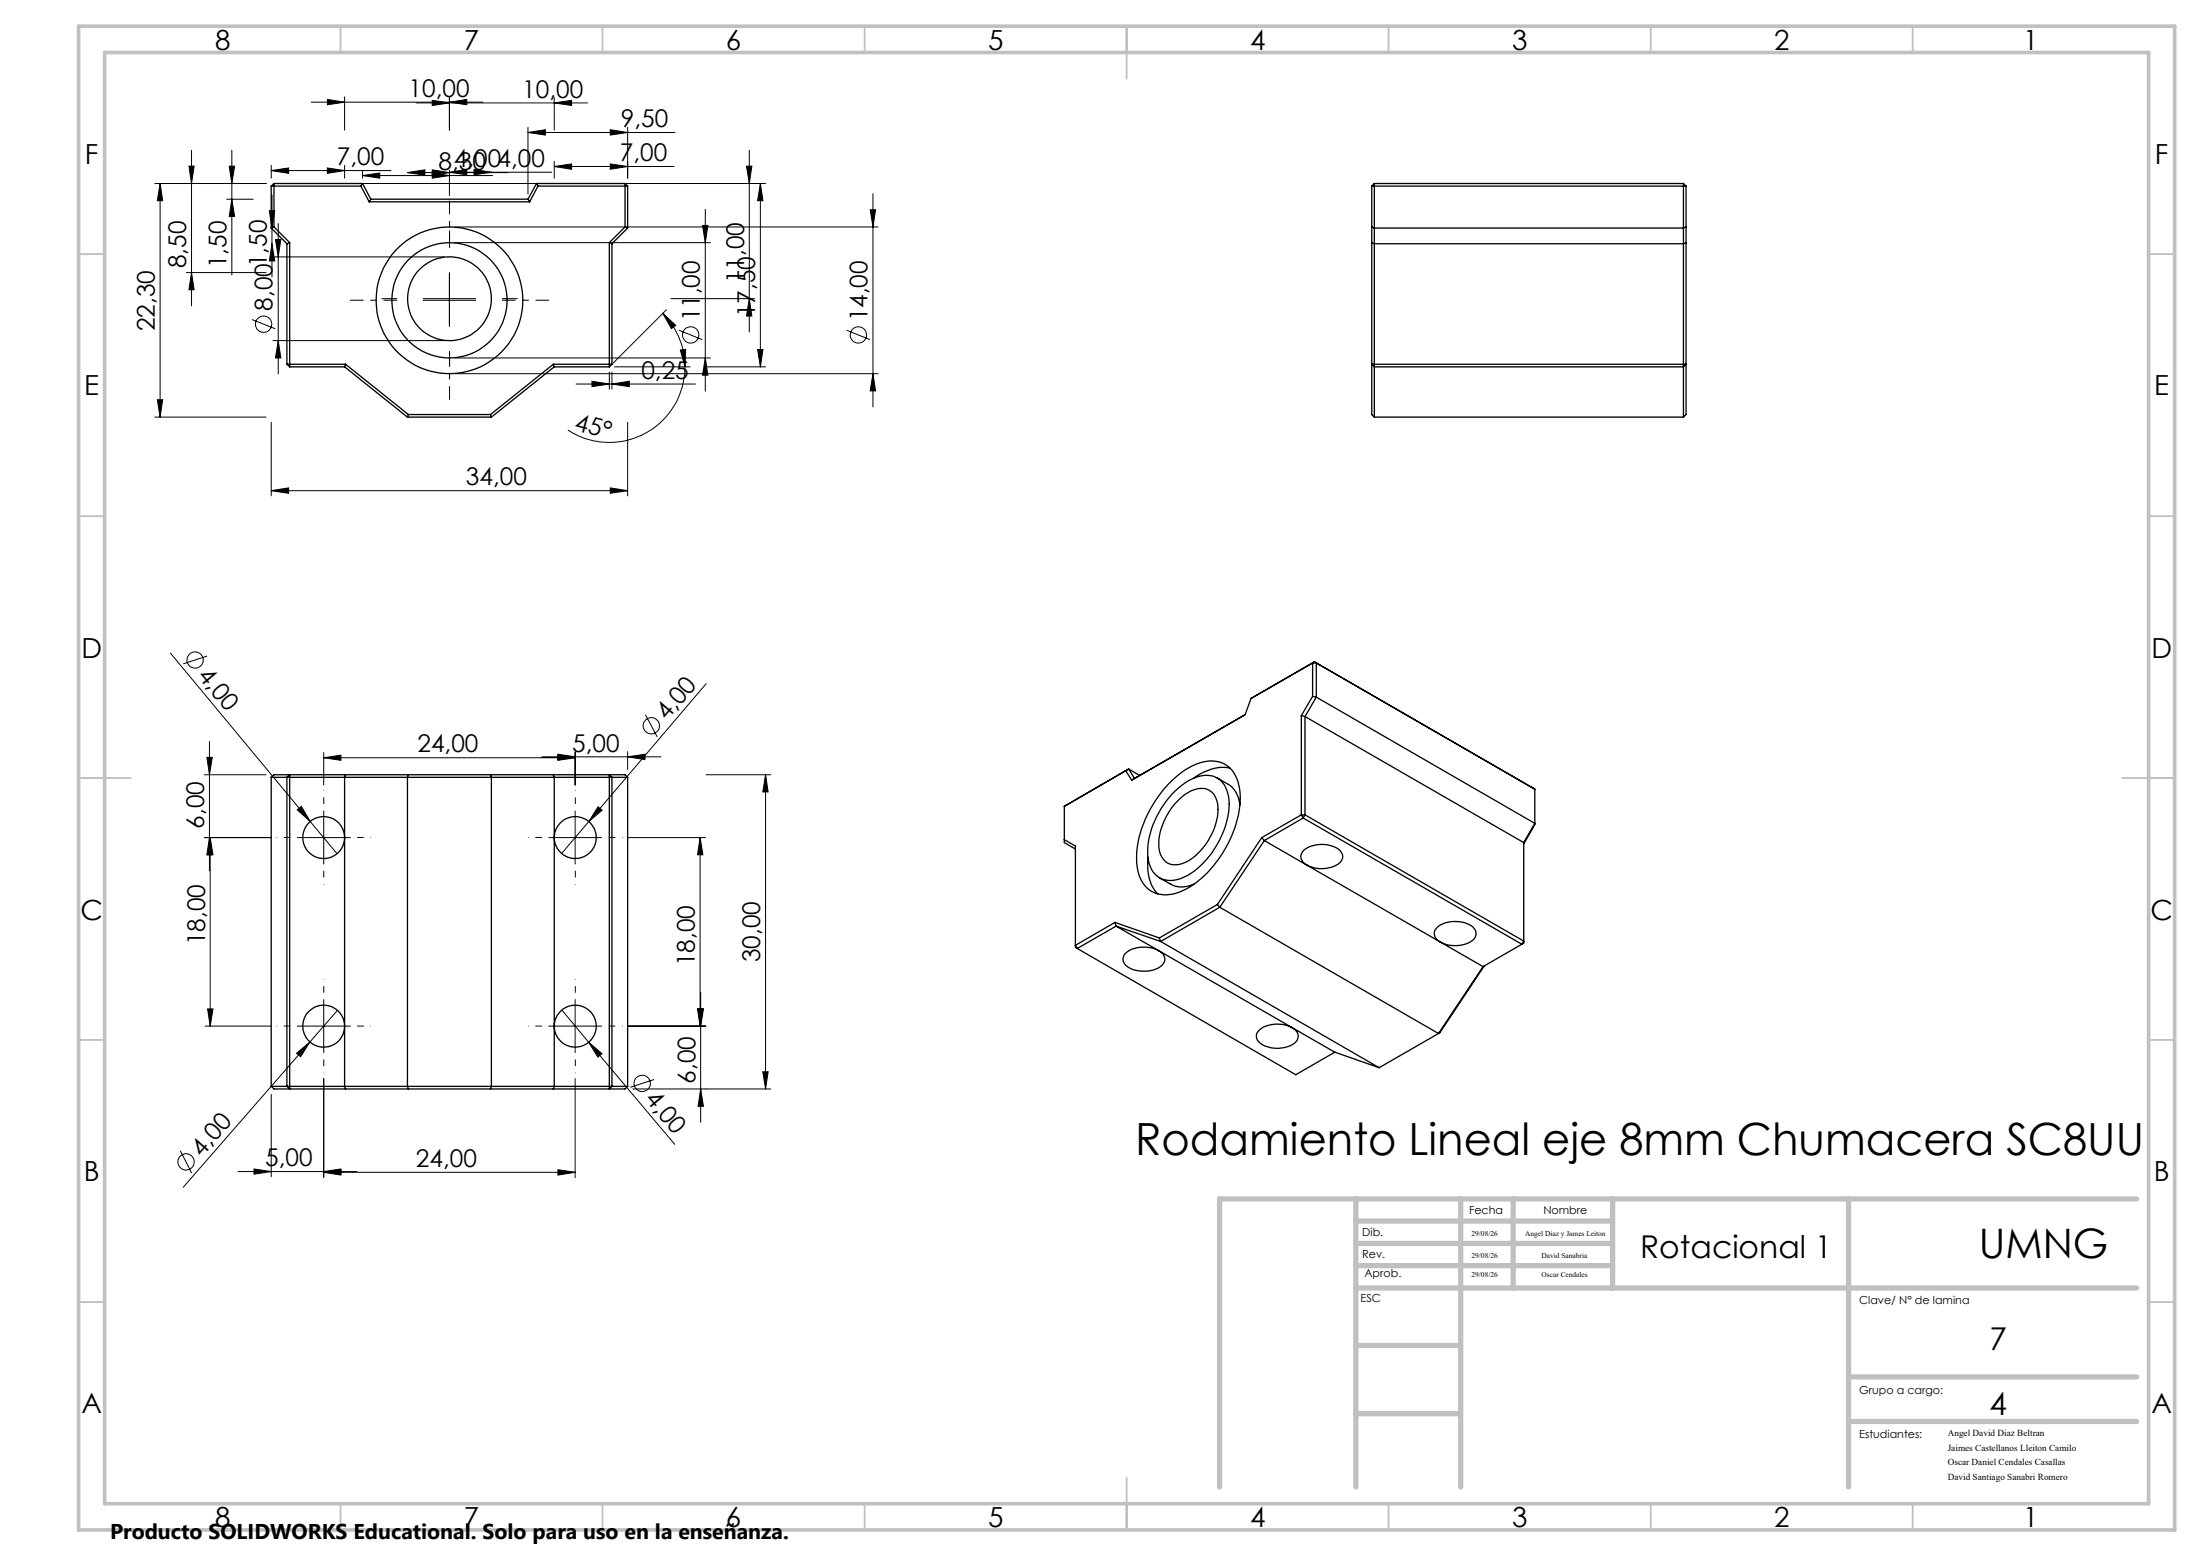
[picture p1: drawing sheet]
<svg xmlns="http://www.w3.org/2000/svg" width="420mm" height="297mm" viewBox="0 0 420 297" stroke-linecap="round" stroke-linejoin="round" font-family="sans-serif">
<g fill="none" stroke="#000" stroke-width=".25">
<path d="M51.8 35.5h17.1M51.8 35.5v8M52.3 35v8.3M52.3 35h16.9M52.3 35l-.5 .5M68.9 35.5l1.5 3M69.2 35l-.3 .5M69.2 35l1.6 3M70.4 38.5h30.7M70.8 38h30M70.8 38l-.4 .5M100.8 38l.3 .5"/>
<path d="M102.4 35h16.9M102.4 35l-1.6 3M102.4 35l.3 .5M102.7 35.5h17.1M102.7 35.5l-1.6 3M119.3 35v8.3M119.3 35l.5 .5M119.8 35.5v8M261.8 35.5h59.9M261.8 35.5v43.6l.5 .5M262.3 35h58.9M262.3 35v44.6"/>
<path d="M262.3 35l-.5 .5M321.2 35v44.6M321.2 35l.5 .5M321.7 35.5v43.6l-.5 .5M51.8 43.5l3 3M52.3 43.3l-.5 .2M52.3 43.3l3 3M54.8 46.5v23M55.3 46.3v23.7M55.3 46.3l-.5 .2M116.3 46.3v23.7M116.3 46.3l.5 .2"/>
<path d="M116.8 46.5v23M119.3 43.3l-3 3M119.3 43.3l.5 .2M119.8 43.5l-3 3M261.8 43.3l.5 .2h58.9l.5-.2M261.8 46.3l.5 .2h58.9l.5-.2M54.8 69.5h11.1M54.8 69.5l.5 .5M55.3 70h10.5M65.8 70l12 9.6M65.9 69.5l-.1 .5M65.9 69.5l12 9.6"/>
<path d="M77.8 79.6h16M77.9 79.1h15.7M77.9 79.1l-.1 .5M93.6 79.1l.2 .5M105.6 69.5h11.2M105.6 69.5l.2 .5M105.6 69.5l-12 9.6M105.8 70h10.5M105.8 70l-12 9.6M116.8 69.5l-.5 .5M261.8 69.5h59.9l-.5 .5h-58.9zM262.3 79.6h58.9"/>
<path d="M238.7 133.3l-1.1 3.1-21.7 12.5M248.3 136.6v18.9M248.3 136.6l.7 .2M249 136.8v18.7M249 136.8l41.8 24M250.5 126.5l-11.8 6.8M250.5 126.5v6.4M250.5 132.9l-2.2 3.7M250.5 132.9l.7 .2M250.5 126.5h.7M250.8 126.3l42.1 24.3M250.8 126.3l-.3 .2"/>
<path d="M250.8 126.3l.4 .2M250.8 126.3l-12.1 7M251.2 133.1l-2.2 3.7M251.2 133.1l41.7 24.1-2.1 3.6M251.2 126.5v6.6M51.8 148.4v59M51.8 148.4h68M51.8 148.4l.5-.5h67l.5 .5M54.8 148.4l.5-.5v60l-.5-.5zM65.9 147.9l-.1 .5v59l.1 .5M77.9 147.9l-.1 .5v59l.1 .5M93.6 147.9l.2 .5v59l-.2 .5"/>
<path d="M105.6 147.9l.2 .5v59l-.2 .5M116.3 147.9l.5 .5v59l-.5 .5zM119.8 148.4v59M203.1 153.9v6.9l2.1 1.3M203.4 153.7l-.3 .2M215.4 146.8l-12.3 7.1M215.4 146.8l-.6 .3 1.1 1.8M215.4 146.8l1.1 1.8-.6 .3M215.4 146.8l2.1 1.2M223.5 149.1a11 11 0 0 1 8.1-3.8 5.3 5.3 0 0 1 4.8 4.7 17.7 17.7 0 0 1-2.6 12 18.5 18.5 0 0 1-8.9 8.4 5.5 5.5 0 0 1-7-2.2 12.6 12.6 0 0 1-.3-9.2 23.6 23.6 0 0 1 5.9-9.9zM224.2 151a8.9 8.9 0 0 1 6.6-3 4.3 4.3 0 0 1 3.7 4.1 16.3 16.3 0 0 1-4.9 12.6 9.2 9.2 0 0 1-6.5 3.4 4.2 4.2 0 0 1-4-3.9 15.7 15.7 0 0 1 4-11.9zM224.6 153a6.2 6.2 0 0 1 5.5-2.4 3.7 3.7 0 0 1 2.3 3.9 12.1 12.1 0 0 1-6.3 10.1 3.2 3.2 0 0 1-4.9-2.7 12.2 12.2 0 0 1 3.4-8.9z"/>
<path d="M232.3 148.5l2.1 1.2a5 5 0 0 1 2.2 3.9M234.7 146.6a8.5 8.5 0 0 0-6.9 2M240.8 159.9l-8.5 12.7M240.8 159.9l.5 .5M248.3 155.5l-7.5 4.4M248.3 155.5h.7M248.3 155.5l.4 .6M248.7 156.1l-7.4 4.3M248.7 156.1l41.7 24.1M249 155.5l-.3 .6M249 155.5l41.8 24.1-.4 .6M292.5 150.4l.4 .2"/>
<path d="M292.9 150.6v6.8l-2.1 3.7M203.1 160.3l2.1 1.2v19.3l.4 .2M212.8 176.1l8.4 2.9M212.8 176.1l-7.6 4.3 .4 .6M212.8 176.1l.2 .7M213 176.8l8.5 2.9M213 176.8l41.7 24M213 176.8l-7.4 4.2M219 163.6a8.7 8.7 0 0 0 1.9 7M221.2 179l.3 .7M221.3 167.6l2.1 1.2a4.8 4.8 0 0 0 4.5-.1M221.5 179.7l41.7 24.1"/>
<path d="M232.3 172.6l-11.1 6.4M232.3 172.6l.5 .6M232.8 173.2l41.7 24.1M232.8 173.2l-11.3 6.5M241.3 160.4l41.7 24.1M241.3 160.4l-8.5 12.8M248.8 162.3a5.7 5.7 0 0 1 7 .2 1.77 1.77 0 0 1-1.1 2.8 5.8 5.8 0 0 1-6-.7 1.52 1.52 0 0 1 .1-2.3zM274.3 177a5.8 5.8 0 0 1 6.7-.1 1.66 1.66 0 0 1-.4 2.9 6 6 0 0 1-6.4-.5 1.52 1.52 0 0 1 .1-2.3zM290.8 160.8v19.2l-.4 .2M205.6 181l41.7 24.1 7.4-4.3M214.7 182a5.8 5.8 0 0 1 7.1 0 1.54 1.54 0 0 1-.4 2.5 5.9 5.9 0 0 1-6.7-.4l-.2-.3a1.54 1.54 0 0 1 .2-1.8zM240.2 196.7a5.7 5.7 0 0 1 7-.1 1.7 1.7 0 0 1-.7 2.9 5.8 5.8 0 0 1-6.4-.7l-.3-.6a1.41 1.41 0 0 1 .4-1.5z"/>
<path d="M274.5 197.3l-11.3 6.5M283 184.5l-8.5 12.8M283.2 184.4l-8.5 12.7-.2 .2M290.4 180.2l-7.4 4.3M51.8 207.4h68M51.8 207.4l.5 .5h67l.5-.5M254.7 200.8l8.5 3"/>
<circle cx="85.8" cy="57.3" r="14"/>
<circle cx="85.8" cy="57.3" r="11"/>
<circle cx="85.8" cy="57" r="8"/>
<circle cx="61.8" cy="159.9" r="4"/>
<circle cx="109.8" cy="159.9" r="4"/>
<circle cx="61.8" cy="195.9" r="4"/>
<circle cx="109.8" cy="195.9" r="4"/>
</g>
<g fill="none" stroke="#000" stroke-width=".19">
<path d="M59.4 19.5h32.7M62.5 19l3.3 .5-3.3 .5zM65.8 18.5v6.3M79.4 19.6h32.7M82.5 19.2l3.3 .4-3.3 .5zM85.8 19.5l3.3-.5v1zM85.8 18.5v6.3M105.8 19.6l3.3-.4v.9zM105.8 18.7v6.1M29.5 35h21.3M30.6 35l.4 3.3h-1zM30.6 35v44.6"/>
<path d="M36.1 31.7h.9l-.5 3.3zM36.5 28.7v29.7M43.3 38h5M43.7 31.7h1.1l-.6 3.3zM44.2 38l.6 3.3h-1.1zM44.2 28.7v23.8M51.8 32.6l3.3-.5v1zM51.8 31.6v2.4M51.8 32.6h22.8M51.9 37.2v15.7M62.5 32.1l3.3 .5-3.3 .5zM65.8 31.6v2.4"/>
<path d="M66.8 35h79.3M69.2 33.5l3.3-.5v1zM69.2 32.5v1.5M69.2 33.5h24.8M77.8 32.9l3.3-.5v1zM77.8 32.9h19.1M82.5 33l3.3 .5-3.3 .5zM82.5 32.4l3.3 .5-3.3 .5zM85.8 32.9l3.3-.6v1.1zM85.8 32.5v4.8M85.8 32.9h19.5M90.5 32.3l3.3 .6-3.3 .5z"/>
<path d="M100.8 25.3l3.3-.5v1zM100.8 24.3v12.7M100.8 25.3h28M105.8 31.8l3.3-.5v1zM105.8 30.8v3.2M105.8 31.8h22.8M116.5 31.3l3.3 .5-3.3 .5zM116.5 24.8l3.3 .5-3.3 .5zM119.8 24.3v9.7M134.6 40v34.7M142.5 31.7h1l-.5 3.3zM143 28.7v34.7"/>
<path d="M145.1 35l.5 3.3h-1zM145.1 35v35M166.6 37v40.7M35.6 52h15.2M36.5 52l.5 3.3h-.9zM51.4 40.2h1l-.5 3.3zM51.9 46.5l.5 3.3h-1zM52.1 49h32.7M52.6 45.7h1l-.5 3.3zM53.1 42.7v28.7M80.8 57h10M80.8 57.3h10"/>
<path d="M85.8 52v10.3M86.8 46.3h48.8M86.8 43.3h80.8M126.5 59.8l2.4 2.3-.8 .6zM126.5 59.8a14.2 14.2 0 0 1 4.2 10.2M127.2 59.1l-10.2 10.2M128 57h16M134.1 43h1l-.5 3.3zM143 57l.5 3.3h-1zM166.1 40h1l-.5 3.3zM29.5 79.6h21.3M30 76.3h1l-.4 3.3z"/>
<path d="M48.1 61l4.4 1.8M52.1 65h32.7M53.1 65l.5 3.3h-1zM86.8 68.3h48.8M86.8 71.3h80.8M109.9 73.3h22.8M113 72.8l3.3 .5-3.3 .5zM116.3 71v3.3M116.8 73.3l3.3-.5v1zM116.8 71v3.3M117.3 70h14.4M129.6 63l4.4 1.8"/>
<path d="M129.8 66.8l1-.1-.1 3.3zM130.7 70a14.4 14.4 0 0 1-22.3 12.1M134.6 68.3l.5 3.3h-1zM134.7 70h11.4M144.6 66.7h1l-.5 3.3zM161.6 63l4.4 1.8M166.6 71.3l.5 3.3h-1zM51.8 93.7l3.3-.6v1.1zM51.8 80.6v14M51.8 93.7h68M116.5 93.1l3.3 .6-3.3 .5zM119.8 80.6v14"/>
<path d="M32.5 124.7l26.7 32.1M39.5 125.2l-4.5 1.5M123.2 136.4l2.2 4.2M134.8 130.5l-27.6 32.4M39 147.9h11.8M39 159.9h12.8M39.5 144.6h1l-.5 3.3zM40 159.9l.5 3.3h-1zM40 141.5v24.7M40.1 159.9l.5 3.3h-1zM40.1 159.9v36M56.7 154.6l.8-.7 1.7 2.9z"/>
<path d="M56.8 159.9h10M59.2 156.8l5.1 6.1M61.8 144.6l3.3-.5v1zM61.8 143.6v6.3M61.8 154.9v10M61.8 144.6h47.9M103.4 144.5h22.7M104.8 159.9h10M106.5 144.1l3.2 .5-3.2 .5zM106.5 144l3.2 .5-3.2 .5zM109.7 143.5v6.4M109.7 154.9v10"/>
<path d="M114.1 154l.8 .7-2.5 2.1zM119.8 144.5l3.3-.5v1zM119.8 143.5v3.4M119.8 159.9h14.8M133.6 159.9l.5 3.3h-1zM133.6 159.9v36M134.7 147.9h12.4M146.1 147.9l.5 3.3h-1zM146.1 147.9v60M39.1 195.9h12.7M39.6 192.6h1l-.5 3.3zM56.8 195.9h10"/>
<path d="M59.1 198.9l-24.1 27.7M61.8 190.9v10M64.4 192.9l-5.3 6M104.8 195.9h10M107.2 192.8l5.1 6.1M109.7 190.9v10M112.3 198.9l2.6 2.2-.8 .7zM112.3 198.9l16.5 19.5M119.8 195.9h14.9M133.1 192.6h1l-.5 3.3zM133.2 192.6h1l-.5 3.3zM133.7 189.5v24.7"/>
<path d="M34.4 219.6l2.2 4.3M51.8 208.9v15.7M56.6 201l2.5-2.1-1.7 2.8zM61.8 205.9v18.9M109.7 205.9v18.9M120.8 207.9h26.3M124.8 206.1l-4.5 1.4M133.7 207.9l.5 3.3h-1zM145.6 204.6h1l-.5 3.3zM45.4 223.6h22.7M48.5 223.1l3.3 .5-3.3 .5zM61.8 223.6l3.3-.5v1z"/>
<path d="M61.8 223.8l3.3-.5v1zM61.8 223.8h47.9M106.5 223.3l3.2 .5-3.2 .5z"/>
<circle cx="50.3" cy="61.9" r="1.55"/>
<circle cx="131.8" cy="63.9" r="1.55"/>
<circle cx="163.8" cy="63.9" r="1.55"/>
<circle cx="37.2" cy="126" r="1.55"/>
<circle cx="124.3" cy="138.5" r="1.56"/>
<circle cx="122.6" cy="206.8" r="1.56"/>
<circle cx="35.5" cy="221.8" r="1.56"/>
</g>
<path d="M75.8 57h-3M85.8 47v-3M95.8 57h3M85.8 67v3" fill="none" stroke="#000" stroke-width=".19" stroke-dasharray="15.2 1.3 1.3 1.3" stroke-linecap="butt"/>
<path d="M75.8 57.3h-9M85.8 47.3v-9M95.8 57.3h9M85.8 67.3v9" fill="none" stroke="#000" stroke-width=".19" stroke-dasharray="15.2 1.3 1.3 1.3" stroke-dashoffset="12.6" stroke-linecap="butt"/>
<g fill="none" stroke="#000" stroke-width=".19" stroke-dasharray="15.2 1.3 1.3 1.3" stroke-dashoffset="15.1" stroke-linecap="butt">
<path d="M56.8 159.9h-4M61.8 154.9v-4M66.8 159.9h4M104.8 159.9h-4M109.8 154.9v-4M114.8 159.9h4M61.8 164.9v4M109.8 164.9v4M56.8 195.9h-4M61.8 190.9v-4M66.8 195.9h4M104.8 195.9h-4"/>
<path d="M109.8 190.9v-4M114.8 195.9h4M61.8 200.9v4M109.8 200.9v4"/>
</g>
<g fill="none" stroke="#c0c0c0" stroke-width=".35">
<path d="M65 5v5M115 5v5M165 5v5M215 5v10M265 5v5M315 5v5M365 5v5M15 48.5h5M410 48.5h5M15 98.5h5M410 98.5h5M15 148.5h10"/>
<path d="M405 148.5h10M15 198.5h5M410 198.5h5M15 248.5h5M410 248.5h5M65 287v5M115 287v5M165 287v5M215 282v10M265 287v5M315 287v5M365 287v5"/>
</g>
<path d="M15 5h400v287h-400zM20 10h390v277h-390z" fill="none" stroke="#c0c0c0" stroke-width=".7"/>
<g fill="none" stroke="#c0c0c0" stroke-width="1">
<path d="M258.7 228.8v55M258.7 233.1h49M258.7 237.3h49M278.7 228.8v55M288.7 228.8v17M307.7 228.8v17M352.7 228.8v55M407.7 228.8h-175v55M258.7 245.8h149M258.7 256.8h20M258.7 241.6h49M258.7 269.8h20"/>
<path d="M352.7 262.8h55M352.7 271.3h55"/>
</g>
<g fill="#000">
<path d="M56.7 154.6l.8-.7 1.7 2.9zM114.1 154l.8 .7-2.5 2.1zM56.6 201l2.5-2.1-1.7 2.8zM112.3 198.9l2.6 2.2-.8 .7z"/>
<path d="M85.8 19.5l3.3-.5v1zM62.5 19l3.3 .5-3.3 .5zM61.8 223.6l3.3-.5v1zM48.5 223.1l3.3 .5-3.3 .5z"/>
<path d="M105.8 19.6l3.3-.4v.9zM82.5 19.2l3.3 .4-3.3 .5z"/>
<path d="M36.1 31.7h.9l-.5 3.3zM36.5 52l.5 3.3h-.9zM51.4 40.2h1l-.5 3.3zM51.9 46.5l.5 3.3h-1zM142.5 31.7h1l-.5 3.3zM143 57l.5 3.3h-1zM133.6 159.9l.5 3.3h-1zM133.1 192.6h1l-.5 3.3zM133.2 192.6h1l-.5 3.3zM133.7 207.9l.5 3.3h-1z"/>
<path d="M77.8 32.9l3.3-.5v1zM82.5 32.4l3.3 .5-3.3 .5z"/>
<path d="M100.8 25.3l3.3-.5v1zM116.5 24.8l3.3 .5-3.3 .5z"/>
<path d="M126.5 59.8l1.6 2.9 .8-.6zM129.8 66.8l.9 3.2 .1-3.3z"/>
<path d="M30 76.3h1l-.4 3.3zM30.6 35l.4 3.3h-1zM44.2 38l.6 3.3h-1.1zM43.7 31.7h1.1l-.6 3.3zM53.1 65l.5 3.3h-1zM52.6 45.7h1l-.5 3.3zM134.6 68.3l.5 3.3h-1zM134.1 43h1l-.5 3.3zM166.6 71.3l.5 3.3h-1zM166.1 40h1l-.5 3.3zM145.6 204.6h1l-.5 3.3zM146.1 147.9l.5 3.3h-1zM40 159.9l.5 3.3h-1zM39.5 144.6h1l-.5 3.3z"/>
<path d="M144.6 66.7h1l-.5 3.3zM145.1 35l.5 3.3h-1zM39.6 192.6h1l-.5 3.3zM40.1 159.9l.5 3.3h-1z"/>
<path d="M51.8 93.7l3.3-.6v1.1zM116.5 93.1l3.3 .6-3.3 .5zM85.8 32.9l3.3-.6v1.1zM90.5 32.3l3.3 .6-3.3 .5zM51.8 32.6l3.3-.5v1zM62.5 32.1l3.3 .5-3.3 .5zM105.8 31.8l3.3-.5v1zM116.5 31.3l3.3 .5-3.3 .5zM69.2 33.5l3.3-.5v1zM82.5 33l3.3 .5-3.3 .5zM113 72.8l3.3 .5-3.3 .5zM116.8 73.3l3.3-.5v1zM61.8 144.6l3.3-.5v1zM106.5 144.1l3.2 .5-3.2 .5zM106.5 144l3.2 .5-3.2 .5zM119.8 144.5l3.3-.5v1zM61.8 223.8l3.3-.5v1zM106.5 223.3l3.2 .5-3.2 .5z"/>
</g>
<text font-size="8.5" x="216.6" y="220.4">Rodamiento Lineal eje 8mm Chumacera SC8UU</text>
<text font-size="7.8" x="377.6" y="240.2">UMNG</text>
<g font-size="6">
<text x="313" y="240.2">Rotacional 1</text>
<text x="379.6" y="257.8">7</text>
<text x="379.6" y="270">4</text>
</g>
<g font-size="5.3">
<text x="41" y="9.5">8</text>
<text x="88.5" y="9.5">7</text>
<text x="138.5" y="9.5">6</text>
<text x="188.5" y="9.5">5</text>
<text x="238.5" y="9.5">4</text>
<text x="288.5" y="9.5">3</text>
<text x="338.5" y="9.5">2</text>
<text x="386" y="9.5">1</text>
<text x="16.2" y="31.3">F</text>
<text x="411.2" y="31.3">F</text>
<text x="16.1" y="75.5">E</text>
<text x="411.1" y="75.5">E</text>
<text x="15.5" y="125.5">D</text>
<text x="410.5" y="125.5">D</text>
<text x="15.4" y="175.5">C</text>
<text x="410.4" y="175.5">C</text>
<text x="16" y="225.5">B</text>
<text x="411" y="225.5">B</text>
<text x="15.5" y="269.8">A</text>
<text x="410.5" y="269.8">A</text>
<text x="41" y="291.5">8</text>
<text x="88.5" y="291.5">7</text>
<text x="138.5" y="291.5">6</text>
<text x="188.5" y="291.5">5</text>
<text x="238.5" y="291.5">4</text>
<text x="288.5" y="291.5">3</text>
<text x="338.5" y="291.5">2</text>
<text x="386" y="291.5">1</text>
</g>
<g font-size="4.7">
<text x="78" y="18.5">10,00</text>
<text x="99.7" y="18.6">10,00</text>
<text x="118.5" y="24.3">9,50</text>
<text x="64.3" y="31.5">7,00</text>
<text x="83.7" y="32.5">8,30</text>
<text x="86.6" y="31.9">4,004,00</text>
<text x="118.3" y="30.8">7,00</text>
<text x="35.5" y="51.2" transform="rotate(-90 35.5 51.2)">8,50</text>
<text x="43.3" y="51.2" transform="rotate(-90 43.3 51.2)">1,50</text>
<text x="52" y="59.3" transform="rotate(-90 52 59.3)">8,001,50</text>
<text x="142" y="54.1" transform="rotate(-90 142 54.1)">11,00</text>
<text x="29.5" y="63.2" transform="rotate(-90 29.5 63.2)">22,30</text>
<text x="133.5" y="61.3" transform="rotate(-90 133.5 61.3)">11,00</text>
<text x="144.1" y="60.5" transform="rotate(-90 144.1 60.5)">17,50</text>
<text x="165.5" y="61.3" transform="rotate(-90 165.5 61.3)">14,00</text>
<text x="122.4" y="72.3">0,25</text>
<text x="109.5" y="82.1" transform="rotate(15 109.5 82.1)">45°</text>
<text x="88.9" y="92.6">34,00</text>
<text x="37.6" y="129" transform="rotate(50 37.6 129)">4,00</text>
<text x="127.3" y="137.7" transform="rotate(-50 127.3 137.7)">4,00</text>
<text x="79.7" y="143.6">24,00</text>
<text x="109.2" y="143.4">5,00</text>
<text x="39" y="158.2" transform="rotate(-90 39 158.2)">6,00</text>
<text x="39.1" y="180.4" transform="rotate(-90 39.1 180.4)">18,00</text>
<text x="132.6" y="184.4" transform="rotate(-90 132.6 184.4)">18,00</text>
<text x="145.1" y="183.7" transform="rotate(-90 145.1 183.7)">30,00</text>
<text x="122.9" y="209.8" transform="rotate(50 122.9 209.8)">4,00</text>
<text x="132.7" y="206.9" transform="rotate(-90 132.7 206.9)">6,00</text>
<text x="38.5" y="220.9" transform="rotate(-49 38.5 220.9)">4,00</text>
<text x="50.6" y="222.6">5,00</text>
<text x="79.4" y="222.7">24,00</text>
</g>
<text font-size="4.1" x="21" y="293.7">Producto SOLIDWORKS Educational. Solo para uso en la enseñanza.</text>
<g font-size="2.1">
<text x="280.3" y="231.7">Fecha</text>
<text x="294.5" y="231.7">Nombre</text>
<text x="259.9" y="236">Dib.</text>
<text x="259.9" y="240.2">Rev.</text>
<text x="260.4" y="243.8">Aprob.</text>
<text x="259.6" y="248.6">ESC</text>
<text x="354.8" y="248.9">Clave/ N° de lamina</text>
<text x="354.8" y="266">Grupo a cargo:</text>
<text x="354.8" y="274.5">Estudiantes:</text>
</g>
<g font-size="1.8">
<text x="371.7" y="274.2">Angel David Diaz Beltran</text>
<text x="371.7" y="276.9">Jaimes Castellanos Lleiton Camilo</text>
<text x="371.7" y="279.7">Oscar Daniel Cendales Casallas</text>
<text x="371.7" y="282.5">David Santiago Sanabri Romero</text>
</g>
<g font-size="1.4">
<text x="280.8" y="236">29/08/26</text>
<text x="291" y="236">Angel Diaz y James Leiton</text>
<text x="280.8" y="243.8">29/08/26</text>
<text x="280.8" y="240.1">29/08/26</text>
<text x="294.2" y="243.8">Oscar Cendales</text>
<text x="294.2" y="240.1">David Sanabria</text>
</g>
</svg>
